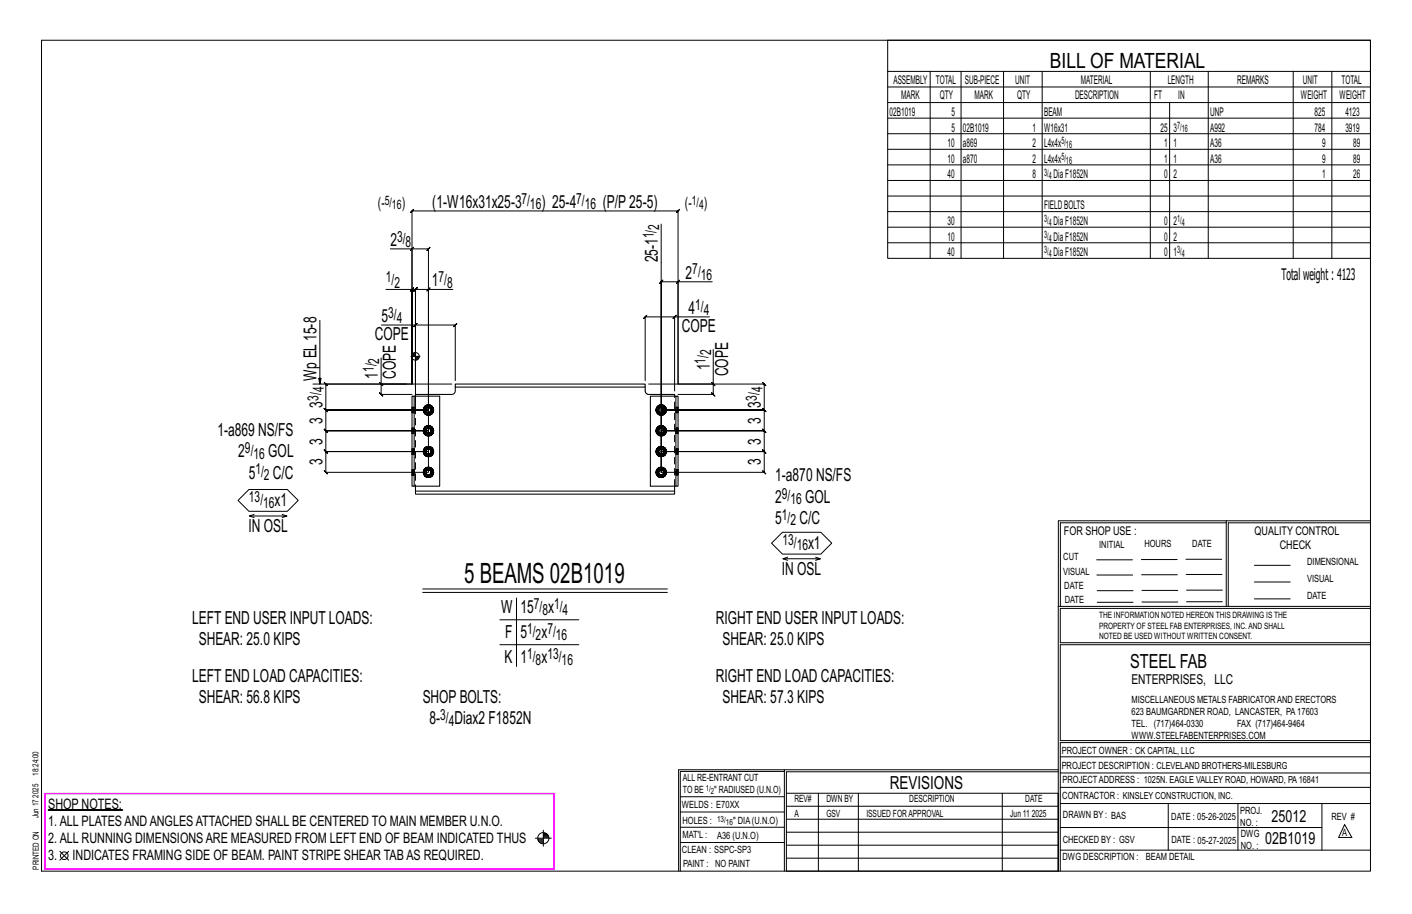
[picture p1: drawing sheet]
<svg xmlns="http://www.w3.org/2000/svg" width="432mm" height="279mm" viewBox="0 0 432 279" stroke-linecap="round" stroke-linejoin="round" font-family="sans-serif">
<path d="M14.8 247.5h22.7v.2h-22.7z" fill="#000" stroke="#000" stroke-width=".31"/>
<g fill="none" stroke="#000" stroke-width=".31">
<path d="M12.7 12.3h406.4v254h-406.4zM271.5 12.3h147.6v66.7h-147.6zM271.5 21.8h147.6M271.5 26.6h147.6M271.5 31.4h147.6M271.5 36.1h147.6M284.5 21.8v57.2M293.9 21.8v57.2M306.9 21.8v57.2M318.7 21.8v57.2M351.8 21.8v57.2M357.7 31.4v47.6"/>
<path d="M369.5 21.8v57.2M395.5 21.8v57.2M407.3 21.8v57.2M271.5 40.9h147.6M271.5 45.6h147.6M271.5 50.4h147.6M271.5 55.2h147.6M271.5 59.9h147.6M119.4 76.1h6.6v41.3v-28.9h-8M126 76.1l-.5 .5 1-1zM126 76.1h5l-.5 .5 1-1-.5 .5v68.3h-31.4l.5 .5-1-1 .5 .5v-6.4l.5 .5-1-1 .5 .5h31.4h-31.4l.5 .5-1-1 .5 .5v-6.3l.5 .5-1-1 .5 .5h31.4h-31.4l.5 .5-1-1 .5 .5v-6.4l.5 .5-1-1 1 1-1-1 .5 .5v-7.9l.5 .5-1-1 .5 .5h24.7M202.2 68.5v75.9v-58.3l-.5 .5 1-1-.5 .5h5.2"/>
<path d="M271.5 64.7h147.6M271.5 69.5h147.6M271.5 74.2h147.6M97.8 97.9v19.5l-.4-1.7h.8l-.4 1.7M116.6 99.4h10.5v20.1M126 88.5l-.5 .5 1-1zM126 88.5h12.5M127.1 99.4l-.5 .5 1-1zM127.1 99.4h12.1l-.5 .5 1-1-.5 .5v16.9M130.5 89l1-1zM131 88.5v36.8h-31.4h31.4M206.3 96.9h-9l.5-.5-1 1 .5-.5v19.4"/>
<path d="M206.8 96.4l-1 1zM207.9 85.6l-1 1zM217 96.9h-10.7v22.6M217.8 86.1h-10.4v31.3h26.3l-.5-.5 1 1-.5-.5v7.9l-.5-.5 1 1-.5-.5h-31.5h31.5l-.5-.5 1 1-.5-.5v6.4l-.5-.5 1 1-.5-.5h-31.5h31.5l-.5-.5 1 1-.5-.5v6.3l-.5-.5 1 1-.5-.5h-31.5h31.5l-.5-.5 1 1-.5-.5v6.4l-.5-.5 1 1-.5-.5h-31.5M95.7 117.4h30.3v-52.9l-.5 .5 1-1-.5 .5h81.4l-.5 .5 1-1-.5 .5v52.9M116 116.9l1 1zM116.5 109.4v8h21.7M116.5 117.4v3.2l-.5-.5 1 1-.5-.5h9.5M125.7 108.9h2.8M126 108.4v.5M126.2 108.1v.8M126.4 108v.9"/>
<path d="M126.6 107.8v1.1M126.8 107.8v1.1M127.1 117.4v-28.9l-.5 .5 1-1-1 1 1-1-.5 .5v36.8M127.1 107.5v8.8M127.3 108.9v1.2M127.5 108.9v1.1M127.7 108.9v1M127.9 108.9v.8M128.1 108.9v.5M217.6 116.9l1 1zM218.1 106.8v10.6h-19.7M218.1 117.4v3.2l-.5-.5 1 1-.5-.5h-10.7"/>
<path d="M129.5 138h.5M129.5 131.7h.5M129.5 125.3h.5M129.6 137.5l.5 .1-.1 .4M129.6 131.1l.5 .2-.1 .4M129.6 124.8l.5 .1-.1 .4M129.9 139.1l.5 .3M129.9 132.8l.5 .3M129.9 126.4l.5 .3M130 138l.1 .4-.5 .2M130 131.7l.1 .4-.5 .2M130 125.3l.1 .4-.5 .2"/>
<path d="M130.1 137.6l.2-.3-.4-.3a1.52 1.52 0 0 0 0 2.1l.4-.3-.2-.4M130.1 131.3l.2-.3-.4-.4a1.52 1.52 0 0 0 0 2.2l.4-.4-.2-.3M130.1 124.9l.2-.3-.4-.3a1.52 1.52 0 0 0 0 2.1l.4-.3-.2-.4M130.3 138.8l.3 .2-.2 .4 .6 .2M130.3 132.4l.3 .2-.2 .5 .6 .1M130.3 126.1l.3 .2-.2 .4 .6 .2M130.4 136.6l-.5 .4M130.4 130.3l-.5 .3M130.4 123.9l-.5 .4M130.6 139l.4 .1v.5l.6-.2M130.6 132.6l.4 .1v.5l.6-.1M130.6 126.3l.4 .1v.5l.6-.2"/>
<path d="M131 136.5l-.6 .1 .2 .5-.3 .2M131 137l.4 .1 .2-.5 .5 .4-.3 .3M131 130.2l-.6 .1 .2 .4-.3 .3M131 130.7h.4l.2-.4 .5 .3-.3 .4M131 123.8l-.6 .1 .2 .5-.3 .2M131 124.3l.4 .1 .2-.5 .5 .4-.3 .3M131.4 137.1l.4 .2 .2 .7h.5l-.1 .6M131.4 130.7l.4 .3 .2 .7h.5l-.1 .6M131.4 124.4l.4 .2 .2 .7h.5l-.1 .6M131.6 136.6l-.6-.1v.5l-.4 .1M131.6 130.3l-.6-.1v.5h-.4M131.6 123.9l-.6-.1v.5l-.4 .1"/>
<path d="M131.8 138.8l.3 .3-.5 .3-.2-.4-.4 .1M131.8 132.4l.3 .4-.5 .3-.2-.5-.4 .1M131.8 126.1l.3 .3-.5 .3-.2-.4-.4 .1M132 138.4l.4 .2-.3 .5M132 132.1l.4 .2-.3 .5M132 125.7l.4 .2-.3 .5M132 138l-.2 .8-.4 .2M132 131.7l-.2 .7-.4 .2M132 125.3l-.2 .8-.4 .2M132.1 137l.3 .5-.4 .1M132.1 130.6l.3 .5-.4 .2M132.1 124.3l.3 .5-.4 .1"/>
<path d="M132.4 137.5l.1 .5M132.4 131.1l.1 .6M132.4 124.8l.1 .5M200.7 138h.5M200.7 131.7h.5M200.7 125.3h.5M200.8 124.8l.5 .1-.1 .4M200.8 131.1l.5 .2-.1 .4M200.8 137.5l.5 .1-.1 .4M201.1 126.4l.5 .3M201.1 132.8l.5 .3M201.1 139.1l.5 .3"/>
<path d="M201.2 125.3l.1 .4-.5 .2M201.2 131.7l.1 .4-.5 .2M201.2 138l.1 .4-.5 .2M201.3 124.9l.2-.3-.4-.3a1.52 1.52 0 0 0 0 2.1l.4-.3-.2-.4M201.3 131.3l.2-.3-.4-.4a1.52 1.52 0 0 0 0 2.2l.4-.4-.2-.3M201.3 137.6l.2-.3-.4-.3a1.52 1.52 0 0 0 0 2.1l.4-.3-.2-.4M201.5 126.1l.3 .2-.2 .4 .6 .2M201.5 132.4l.3 .2-.2 .5 .6 .1M201.5 138.8l.3 .2-.2 .4 .6 .2M201.6 123.9l-.5 .4M201.6 130.3l-.5 .3M201.6 136.6l-.5 .4"/>
<path d="M201.8 126.3l.4 .1v.5l.6-.2M201.8 132.6l.4 .1v.5l.6-.1M201.8 139l.4 .1v.5l.6-.2M202.2 123.8l-.6 .1 .2 .5-.3 .2M202.2 124.3l.4 .1 .2-.5 .5 .4-.4 .3M202.2 130.2l-.6 .1 .2 .4-.3 .3M202.2 130.7h.4l.2-.4 .5 .3-.4 .4M202.2 136.5l-.6 .1 .2 .5-.3 .2M202.2 137l.4 .1 .2-.5 .5 .4-.4 .3M202.6 124.4l.3 .2 .3 .7h.5l-.1 .6M202.6 130.7l.3 .3 .3 .7h.5l-.1 .6M202.6 137.1l.3 .2 .3 .7h.5l-.1 .6"/>
<path d="M202.8 123.9l-.6-.1v.5l-.4 .1M202.8 130.3l-.6-.1v.5h-.4M202.8 136.6l-.6-.1v.5l-.4 .1M202.9 126.1l.4 .3-.5 .3-.2-.4-.4 .1M202.9 132.4l.4 .4-.5 .3-.2-.5-.4 .1M202.9 138.8l.4 .3-.5 .3-.2-.4-.4 .1M203.1 125.7l.5 .2-.3 .5M203.1 132.1l.5 .2-.3 .5M203.1 138.4l.5 .2-.3 .5M203.2 125.3l-.3 .8-.3 .2M203.2 131.7l-.3 .7-.3 .2M203.2 138l-.3 .8-.3 .2"/>
<path d="M203.3 124.3l.3 .5-.5 .1M203.3 130.6l.3 .5-.5 .2M203.3 137l.3 .5-.5 .1M203.6 124.8l.1 .5M203.6 131.1l.1 .6M203.6 137.5l.1 .5M72.8 153l3.3-3.4h11.8l3.3 3.4-3.3 3.3h-11.8zM76.3 157.7h11.4l-1.4 .5M77.7 157.3l-1.4 .4 1.4 .5M86.3 157.3l1.4 .4M129.5 144.4h.5M129.6 143.8l.5 .2-.1 .4"/>
<path d="M129.9 145.5l.5 .3M130 144.4l.1 .4-.5 .2M130.1 144l.2-.3-.4-.4a1.52 1.52 0 0 0 0 2.2l.4-.4-.2-.3M130.3 145.1l.3 .2-.2 .5 .6 .1M130.4 143l-.5 .3M130.6 145.3l.4 .1v.5l.6-.1M131 142.9l-.6 .1 .2 .4-.3 .3M131 143.4h.4l.2-.4 .5 .3-.3 .4M131.4 143.4l.4 .3 .2 .7h.5l-.1 .6M131.6 143l-.6-.1v.5h-.4M131.8 145.1l.3 .4-.5 .3-.2-.5-.4 .1M132 144.8l.4 .2-.3 .5"/>
<path d="M132 144.4l-.2 .7-.4 .2M132.1 143.3l.3 .5-.4 .2M132.4 143.8l.1 .6M200.7 144.4h.5M200.8 143.8l.5 .2-.1 .4M201.1 145.5l.5 .3M201.2 144.4l.1 .4-.5 .2M201.3 144l.2-.3-.4-.4a1.52 1.52 0 0 0 0 2.2l.4-.4-.2-.3M201.5 145.1l.3 .2-.2 .5 .6 .1M201.6 143l-.5 .3M201.8 145.3l.4 .1v.5l.6-.1M202.2 142.9l-.6 .1 .2 .4-.3 .3"/>
<path d="M202.2 143.4h.4l.2-.4 .5 .3-.4 .4M202.6 143.4l.3 .3 .3 .7h.5l-.1 .6M202.8 143l-.6-.1v.5h-.4M202.9 145.1l.4 .4-.5 .3-.2-.5-.4 .1M203.1 144.8l.5 .2-.3 .5M203.2 144.4l-.3 .7-.3 .2M203.3 143.3l.3 .5-.5 .2M203.6 143.8l.1 .6M375 159.8h-50.7v25.6M375 159.2h-51.3l-.1 107.1M419.1 159.2h-44.1v26.2M419.1 159.8h-43.5v25.6"/>
<path d="M235.9 166l3.4-3.3h11.7l3.3 3.3-3.3 3.4h-11.7zM239.4 170.8h11.5l-1.5 .5M240.9 170.3l-1.5 .5 1.5 .5M249.4 170.3l1.5 .5M335.4 171.1h10.9M335.4 175.8h11M349 171h11M349.1 175.7h11M362.7 171h10.9M362.7 175.6h11M383.6 172.8h11M383.6 177.9h11"/>
<path d="M129.3 180h74.8M129.3 181.1h74.8M152.9 197.1h24.1M152.9 189.5h24.1M158 182.8v20.9M323.7 185.4h95.4M335.5 184.1h11M335.5 180.6h11M349.2 184h11M349.2 180.5h11M362.9 180.4h10.9M362.9 184h10.9"/>
<path d="M383.6 183.1h11M419.1 186h-94.9v10.5h94.9M419.1 197.1h-94.9v29.3h94.9v.6h-94.9v39.3M239.9 235.8h-31.9v30.5M239.9 235.3h-32.4v31M323.6 235.3h-83.7v31M323.6 235.9h-83.1v6.6M324.2 236.3h94.9M324.2 231.4h94.9M163.7 256.2h4.9M164.5 256.5h1.7M164.5 256.8h1.7"/>
<path d="M164.6 257.1h1.6M164.9 257.4h1.3M165.2 257.7h1M166.2 255.9h1.6M166.2 253.8v4.9M166.2 254.8h.9M166.2 255.1h1.2M166.2 255.4h1.4M166.2 255.7h1.6M208 252.9h31.9M208 257.5h31.9M208 243.6h31.9"/>
<path d="M208 248.2h31.9M240.5 242.5h83.1v23.8h-83.1zM240.5 258.4h83.1M240.5 254.4h83.1M240.5 250.4h83.1M240.5 246.5h83.1M250.3 242.5v23.8M262.5 242.5v23.8M306.5 242.5v23.8M324.2 253h80.1M324.2 245.6h94.9M324.2 259.9h94.9"/>
<path d="M324.2 240.7h94.9M357.3 245.6v14.3M378.6 245.6v14.3M404.3 245.6v14.3M411.2 252.1l2.2 3.9h-4zM18.3 260.2l2.7 2.7M21 260.2l-2.7 2.7M240.5 262.3h83.1"/>
<circle cx="127.1" cy="108.9" r="1.16"/>
<circle cx="166.2" cy="256.2" r="1.71"/>
<circle cx="19.7" cy="261.6" r="1.17"/>
</g>
<path d="M13.7 242.6h155.8v23h-155.8z" fill="none" stroke="#f0f" stroke-width=".5"/>
<path d="M139.2 117.4h58.1v.9h-58.1zM139.2 118.3v1.2a1.06 1.06 0 0 1-1 1.1h-11.1v.5M197.3 118.3l.1 1.5a1.01 1.01 0 0 0 1 .8h7.9v.5M126 121.1h.7v27.5h-.7zM126.7 121.1h7.8v27.5h-7.8M206.7 121.1h.7v27.5h-.7zM206.7 121.1h-7.8v27.5h7.8M127.1 150.1h79.2v1h-79.2zM127.1 148.6v1.5M206.3 148.6v1.5" fill="none" stroke="#000" stroke-width=".32"/>
<g fill="none" stroke="#000" stroke-width=".31" stroke-dasharray="2 1.4">
<path d="M126 138.8l.7 .1zM126 138.8v-.2M126 138.4v.2h.7v.2M126 138v-.3h.7v.3M126 137.7v-.3h.7v.3M126 137.4v-.2h.7v.2M126 137.2h.7M126 132.5h.7zM126 132.5v-.2M126 132v.3h.7v.2M126 131.7v-.3h.7v.3M126 131.4v-.3h.7v.3"/>
<path d="M126 131.1v-.2h.7v.2M126 130.9h.7M126 126.1l.7 .1zM126 126.1v-.2M126 125.7v.2h.7v.2M126 125.3v-.3h.7v.3M126 125v-.3h.7v.3M126 124.7v-.2h.7v.2M126 124.5h.7M126.7 138.4v-.4h-.7v.4h.7v.2M126.7 132v-.3h-.7v.3h.7v.3M126.7 125.7v-.4h-.7v.4h.7v.2"/>
<path d="M127.1 121.1v27.5M129.4 138l.2 .6zM129.4 131.7l.2 .6zM129.4 125.3l.2 .6zM129.5 138l.1 .6zM129.5 138l.8-1.3-.8 1.3 .8 1.4-.8-1.4h.5M129.5 131.7l.1 .6zM129.5 131.7l.8-1.3-.8 1.3 .8 1.3-.8-1.3h.5M129.5 125.3l.1 .6zM129.5 125.3l.8-1.3-.8 1.3 .8 1.4-.8-1.4h.5M129.6 137.4l-.2 .6zM129.6 138.6l.3 .6z"/>
<path d="M129.6 131.1l-.2 .6zM129.6 132.3l.3 .5zM129.6 124.7l-.2 .6zM129.6 125.9l.3 .6zM129.6 138.6l.5-.2-.1-.4M129.6 137.5l.5 .1-.1 .4M129.6 132.3l.5-.2-.1-.4M129.6 131.1l.5 .2-.1 .4M129.6 125.9l.5-.2-.1-.4M129.6 124.8l.5 .1-.1 .4M129.9 136.9l-.3 .5zM129.9 139.2l.5 .3z"/>
<path d="M129.9 136.9l.5-.3zM129.9 130.6l-.3 .5zM129.9 132.8l.5 .4zM129.9 130.6l.5-.4zM129.9 124.2l-.3 .5zM129.9 126.5l.5 .3zM129.9 124.2l.5-.3zM129.9 139.1l.5 .3zM129.9 139.1l.5 .3M129.9 137l.5-.4zM129.9 137l.5-.4M129.9 132.8l.5 .3z"/>
<path d="M129.9 132.8l.5 .3M129.9 130.6l.5-.3zM129.9 130.6l.5-.3M129.9 126.4l.5 .3zM129.9 126.4l.5 .3M129.9 124.3l.5-.4zM129.9 124.3l.5-.4M130.1 138.4l.5 .6M130.1 137.6l.5-.5M130.1 132.1l.5 .5M130.1 131.3l.5-.6M130.1 125.7l.5 .6"/>
<path d="M130.1 124.9l.5-.5M130.2 138l.1 .4zM130.2 131.7l.1 .4zM130.2 125.3l.1 .4zM130.3 139.4h1.5zM130.3 136.7h1.5zM130.3 133h1.5zM130.3 130.4h1.5zM130.3 126.7h1.5zM130.3 124h1.5zM130.3 137.3l-.4-.3-.4 1 .1-.5v1.1l.3 .5-.3-.5 .3 .5 .4-.3M130.3 131l-.4-.4-.4 1.1 .1-.6v1.2l.3 .5-.3-.5 .3 .5 .4-.4"/>
<path d="M130.3 124.6l-.4-.3-.4 1 .1-.5v1.1l.3 .5-.3-.5 .3 .5 .4-.3M130.3 137.6l-.1 .4zM130.3 138.4l.3 .3zM130.3 137.6l.3-.3zM130.3 131.3l-.1 .4zM130.3 132.1l.3 .3zM130.3 131.3l.3-.3zM130.3 124.9l-.1 .4zM130.3 125.7l.3 .3zM130.3 124.9l.3-.3zM130.4 139.5l.6 .1zM130.4 136.6l.6-.1z"/>
<path d="M130.4 133.2l.6 .1zM130.4 130.2l.6-.1zM130.4 126.8l.6 .1zM130.4 123.9l.6-.1zM130.6 139l.4 .1v.5l-.6-.2 .6 .2-.6-.2zM130.6 138.7l.4 .1zM130.6 137.3l.4-.1zM130.6 132.6l.4 .1v.5l-.6-.1 .6 .1-.6-.1zM130.6 132.4l.4 .1zM130.6 131l.4-.1zM130.6 126.3l.4 .1v.5l-.6-.2 .6 .2-.6-.2zM130.6 126l.4 .1z"/>
<path d="M130.6 124.6l.4-.1zM131 136.5l-.6 .1 .6-.1-.6 .1 .2 .5 .4-.1M131 139.6l.6-.1zM131 139.6l.6-.2zM131 139.6l.6-.2M131 139.1l.4-.1 .2 .4M131 138.8l.4-.1zM131 137.2l.4 .1zM131 136.5l.6 .1-.6-.1 .6 .1-.2 .5-.4-.1zM131 136.5l.6 .1zM131 130.2l-.6 .1 .6-.1-.6 .1 .2 .4h.4M131 133.3l.6-.1z"/>
<path d="M131 133.2l.6-.1zM131 133.2l.6-.1M131 132.7l.4-.1 .2 .5M131 132.5l.4-.1zM131 130.9l.4 .1zM131 130.2l.6 .1-.6-.1 .6 .1-.2 .4h-.4zM131 130.1l.6 .1zM131 123.8l-.6 .1 .6-.1-.6 .1 .2 .5 .4-.1M131 126.9l.6-.1zM131 126.9l.6-.2zM131 126.9l.6-.2M131 126.4l.4-.1 .2 .4"/>
<path d="M131 126.1l.4-.1zM131 124.5l.4 .1zM131 123.8l.6 .1-.6-.1 .6 .1-.2 .5-.4-.1zM131 123.8l.6 .1zM131.4 139l.4-.2M131.4 138.7l.3-.3zM131.4 137.3l.3 .3zM131.4 137.1l.4 .2M131.4 132.6l.4-.2M131.4 132.4l.3-.3zM131.4 131l.3 .3zM131.4 130.7l.4 .3"/>
<path d="M131.4 126.3l.4-.2M131.4 126l.3-.3zM131.4 124.6l.3 .3zM131.4 124.4l.4 .2M131.6 139.4l.5-.3zM131.6 139.4l.5-.3M131.6 136.6l.5 .4zM131.6 136.6l.5 .4M131.6 133.1l.5-.3zM131.6 133.1l.5-.3M131.6 130.3l.5 .3zM131.6 130.3l.5 .3"/>
<path d="M131.6 126.7l.5-.3zM131.6 126.7l.5-.3M131.6 123.9l.5 .4zM131.6 123.9l.5 .4M131.6 139.5l.5-.3zM131.6 136.6l.5 .3zM131.6 133.2l.5-.4zM131.6 130.2l.5 .4zM131.6 126.8l.5-.3zM131.6 123.9l.5 .3zM131.7 137.6l.1 .4zM131.7 131.3l.1 .4z"/>
<path d="M131.7 124.9l.1 .4zM131.8 136.7l.7 1.3zM131.8 130.4l.7 1.3zM131.8 124l.7 1.3zM131.8 138l-.1 .4zM131.8 131.7l-.1 .4zM131.8 125.3l-.1 .4zM132 138.4l.4 .2-.3 .5M132 137.6l.4-.1-.3-.5M132 132.1l.4 .2-.3 .5M132 131.3l.4-.2-.3-.5M132 125.7l.4 .2-.3 .5"/>
<path d="M132 124.9l.4-.1-.3-.5M132.1 139.1l-.3-.3 .2-.8M132.1 137l-.3 .3 .2 .7h.5l-.1 .6M132.1 132.8l-.3-.4 .2-.7M132.1 130.6l-.3 .4 .2 .7h.5l-.1 .6M132.1 126.4l-.3-.3 .2-.8M132.1 124.3l-.3 .3 .2 .7h.5l-.1 .6M132.1 136.9l.4 .5zM132.1 130.6l.4 .5zM132.1 124.2l.4 .5zM132.4 137.5l.1 .5zM132.4 137.5l.1 .5"/>
<path d="M132.4 131.1l.1 .6zM132.4 131.1l.1 .6M132.4 124.8l.1 .5zM132.4 124.8l.1 .5M132.5 138.6l-.4 .6zM132.5 137.4l.1 .6zM132.5 132.3l-.4 .5zM132.5 131.1l.1 .6zM132.5 125.9l-.4 .6zM132.5 124.7l.1 .6zM132.5 138l-.7 1.4zM132.5 131.7l-.7 1.3z"/>
<path d="M132.5 125.3l-.7 1.4zM132.6 138l-.1 .6zM132.6 131.7l-.1 .6zM132.6 125.3l-.1 .6zM200.6 125.3l.1 .6zM200.6 131.7l.1 .6zM200.6 138l.1 .6zM200.7 125.3l.1 .6zM200.7 125.3l.7-1.3-.7 1.3 .7 1.4-.7-1.4h.5M200.7 131.7l.1 .6zM200.7 131.7l.7-1.3-.7 1.3 .7 1.3-.7-1.3h.5M200.7 138l.1 .6z"/>
<path d="M200.7 138l.7-1.3-.7 1.3 .7 1.4-.7-1.4h.5M200.7 124.7l-.1 .6zM200.7 125.9l.4 .6zM200.7 131.1l-.1 .6zM200.7 132.3l.4 .5zM200.7 137.4l-.1 .6zM200.7 138.6l.4 .6zM200.8 125.9l.5-.2-.1-.4M200.8 124.8l.5 .1-.1 .4M200.8 132.3l.5-.2-.1-.4M200.8 131.1l.5 .2-.1 .4M200.8 138.6l.5-.2-.1-.4"/>
<path d="M200.8 137.5l.5 .1-.1 .4M201.1 124.2l-.4 .5zM201.1 126.5l.5 .3zM201.1 124.2l.5-.3zM201.1 130.6l-.4 .5zM201.1 132.8l.5 .4zM201.1 130.6l.5-.4zM201.1 136.9l-.4 .5zM201.1 139.2l.5 .3zM201.1 136.9l.5-.3zM201.1 126.4l.5 .3zM201.1 126.4l.5 .3"/>
<path d="M201.1 124.3l.5-.4zM201.1 124.3l.5-.4M201.1 132.8l.5 .3zM201.1 132.8l.5 .3M201.1 130.6l.5-.3zM201.1 130.6l.5-.3M201.1 139.1l.5 .3zM201.1 139.1l.5 .3M201.1 137l.5-.4zM201.1 137l.5-.4M201.3 125.7l.5 .6M201.3 124.9l.5-.5"/>
<path d="M201.3 132.1l.5 .5M201.3 131.3l.5-.6M201.3 138.4l.5 .6M201.3 137.6l.5-.5M201.4 125.3l.1 .4zM201.4 131.7l.1 .4zM201.4 138l.1 .4zM201.4 126.7h1.6zM201.4 124h1.6zM201.4 133h1.6zM201.4 130.4h1.6zM201.4 139.4h1.6z"/>
<path d="M201.4 136.7h1.6zM201.5 124.6l-.4-.3-.4 1 .1-.5v1.1l.3 .5-.3-.5 .3 .5 .4-.3M201.5 131l-.4-.4-.4 1.1 .1-.6v1.2l.3 .5-.3-.5 .3 .5 .4-.4M201.5 137.3l-.4-.3-.4 1 .1-.5v1.1l.3 .5-.3-.5 .3 .5 .4-.3M201.5 124.9l-.1 .4zM201.5 125.7l.3 .3zM201.5 124.9l.3-.3zM201.5 131.3l-.1 .4zM201.5 132.1l.3 .3zM201.5 131.3l.3-.3zM201.5 137.6l-.1 .4zM201.5 138.4l.3 .3z"/>
<path d="M201.5 137.6l.3-.3zM201.6 126.8l.6 .1zM201.6 123.9l.6-.1zM201.6 133.2l.6 .1zM201.6 130.2l.6-.1zM201.6 139.5l.6 .1zM201.6 136.6l.6-.1zM201.8 126.3l.4 .1v.5l-.6-.2 .6 .2-.6-.2zM201.8 126l.4 .1zM201.8 124.6l.4-.1zM201.8 132.6l.4 .1v.5l-.6-.1 .6 .1-.6-.1zM201.8 132.4l.4 .1z"/>
<path d="M201.8 131l.4-.1zM201.8 139l.4 .1v.5l-.6-.2 .6 .2-.6-.2zM201.8 138.7l.4 .1zM201.8 137.3l.4-.1zM202.2 123.8l-.6 .1 .6-.1-.6 .1 .2 .5 .4-.1M202.2 126.9l.6-.1zM202.2 126.9l.6-.2zM202.2 126.9l.6-.2M202.2 126.4l.4-.1 .2 .4M202.2 126.1l.4-.1zM202.2 124.5l.4 .1zM202.2 123.8l.6 .1-.6-.1 .6 .1-.2 .5-.4-.1z"/>
<path d="M202.2 123.8l.6 .1zM202.2 130.2l-.6 .1 .6-.1-.6 .1 .2 .4h.4M202.2 133.3l.6-.1zM202.2 133.2l.6-.1zM202.2 133.2l.6-.1M202.2 132.7l.4-.1 .2 .5M202.2 132.5l.4-.1zM202.2 130.9l.4 .1zM202.2 130.2l.6 .1-.6-.1 .6 .1-.2 .4h-.4zM202.2 130.1l.6 .1zM202.2 136.5l-.6 .1 .6-.1-.6 .1 .2 .5 .4-.1M202.2 139.6l.6-.1z"/>
<path d="M202.2 139.6l.6-.2zM202.2 139.6l.6-.2M202.2 139.1l.4-.1 .2 .4M202.2 138.8l.4-.1zM202.2 137.2l.4 .1zM202.2 136.5l.6 .1-.6-.1 .6 .1-.2 .5-.4-.1zM202.2 136.5l.6 .1zM202.6 126.3l.3-.2M202.6 126l.3-.3zM202.6 124.6l.3 .3zM202.6 124.4l.3 .2M202.6 132.6l.3-.2"/>
<path d="M202.6 132.4l.3-.3zM202.6 131l.3 .3zM202.6 130.7l.3 .3M202.6 139l.3-.2M202.6 138.7l.3-.3zM202.6 137.3l.3 .3zM202.6 137.1l.3 .2M202.8 126.7l.5-.3zM202.8 126.7l.5-.3M202.8 123.9l.5 .4zM202.8 123.9l.5 .4M202.8 133.1l.5-.3z"/>
<path d="M202.8 133.1l.5-.3M202.8 130.3l.5 .3zM202.8 130.3l.5 .3M202.8 139.4l.5-.3zM202.8 139.4l.5-.3M202.8 136.6l.5 .4zM202.8 136.6l.5 .4M202.8 126.8l.5-.3zM202.8 123.9l.5 .3zM202.8 133.2l.5-.4zM202.8 130.2l.5 .4zM202.8 139.5l.5-.3z"/>
<path d="M202.8 136.6l.5 .3zM202.9 124.9l.1 .4zM202.9 131.3l.1 .4zM202.9 137.6l.1 .4zM203 124l.7 1.3zM203 130.4l.7 1.3zM203 136.7l.7 1.3zM203 125.3l-.1 .4zM203 131.7l-.1 .4zM203 138l-.1 .4zM203.1 125.7l.5 .2-.3 .5M203.1 124.9l.5-.1-.3-.5"/>
<path d="M203.1 132.1l.5 .2-.3 .5M203.1 131.3l.5-.2-.3-.5M203.1 138.4l.5 .2-.3 .5M203.1 137.6l.5-.1-.3-.5M203.3 126.4l-.4-.3 .3-.8M203.3 124.3l-.4 .3 .3 .7h.5l-.1 .6M203.3 132.8l-.4-.4 .3-.7M203.3 130.6l-.4 .4 .3 .7h.5l-.1 .6M203.3 139.1l-.4-.3 .3-.8M203.3 137l-.4 .3 .3 .7h.5l-.1 .6M203.3 124.2l.4 .5zM203.3 130.6l.4 .5z"/>
<path d="M203.3 136.9l.4 .5zM203.6 124.8l.1 .5zM203.6 124.8l.1 .5M203.6 131.1l.1 .6zM203.6 131.1l.1 .6M203.6 137.5l.1 .5zM203.6 137.5l.1 .5M203.7 125.9l-.4 .6zM203.7 124.7l.1 .6zM203.7 132.3l-.4 .5zM203.7 131.1l.1 .6zM203.7 138.6l-.4 .6z"/>
<path d="M203.7 137.4l.1 .6zM203.7 125.3l-.7 1.4zM203.7 131.7l-.7 1.3zM203.7 138l-.7 1.4zM203.8 125.3l-.1 .6zM203.8 131.7l-.1 .6zM203.8 138l-.1 .6zM206.7 124.5h.7zM206.7 125v.3h.7v-.3h-.7v-.3M206.7 130.8l.7 .1zM206.7 131.4v.3h.7v-.3h-.7v-.3M206.7 137.2h.7z"/>
<path d="M206.7 137.7v.3h.7v-.3h-.7v-.3M207.4 124.5v.2M207.4 125v-.3h-.7v-.2M207.4 125.3v.4h-.7v-.4M207.4 125.7v.2h-.7v-.2M207.4 125.9v.2h-.7v-.2M207.4 126.1h-.7M207.4 130.9v.2M207.4 131.4v-.3h-.7v-.2M207.4 131.7v.3h-.7v-.3M207.4 132v.3h-.7v-.3M207.4 132.3v.2h-.7v-.2"/>
<path d="M207.4 132.5h-.7M207.4 137.2v.2M207.4 137.7v-.3h-.7v-.2M207.4 138v.4h-.7v-.4M207.4 138.4v.2h-.7v-.2M207.4 138.6v.2h-.7v-.2M207.4 138.8h-.7M126 145.2h.7zM126 145.2v-.2M126 144.7v.3h.7v.2M126 144.4v-.3h.7v.3M126 144.1v-.3h.7v.3"/>
<path d="M126 143.8v-.2h.7v.2M126 143.6h.7M126.7 144.7v-.3h-.7v.3h.7v.3M129.4 144.4l.2 .6zM129.5 144.4l.1 .6zM129.5 144.4l.8-1.3-.8 1.3 .8 1.3-.8-1.3h.5M129.6 143.8l-.2 .6zM129.6 145l.3 .5zM129.6 145l.5-.2-.1-.4M129.6 143.8l.5 .2-.1 .4M129.9 143.3l-.3 .5zM129.9 145.5l.5 .4z"/>
<path d="M129.9 143.3l.5-.4zM129.9 145.5l.5 .3zM129.9 145.5l.5 .3M129.9 143.3l.5-.3zM129.9 143.3l.5-.3M130.1 144.8l.5 .5M130.1 144l.5-.6M130.2 144.4l.1 .4zM130.3 145.7h1.5zM130.3 143.1h1.5zM130.3 143.7l-.4-.4-.4 1.1 .1-.6v1.2l.3 .5-.3-.5 .3 .5 .4-.4M130.3 144l-.1 .4z"/>
<path d="M130.3 144.8l.3 .3zM130.3 144l.3-.3zM130.4 145.9l.6 .1zM130.4 142.9l.6-.1zM130.6 145.3l.4 .1v.5l-.6-.1 .6 .1-.6-.1zM130.6 145.1l.4 .1zM130.6 143.7l.4-.1zM131 142.9l-.6 .1 .6-.1-.6 .1 .2 .4h.4M131 146l.6-.1zM131 145.9l.6-.1zM131 145.9l.6-.1M131 145.4l.4-.1 .2 .5"/>
<path d="M131 145.2l.4-.1zM131 143.6l.4 .1zM131 142.9l.6 .1-.6-.1 .6 .1-.2 .4h-.4zM131 142.8l.6 .1zM131.4 145.3l.4-.2M131.4 145.1l.3-.3zM131.4 143.7l.3 .3zM131.4 143.4l.4 .3M131.6 145.8l.5-.3zM131.6 145.8l.5-.3M131.6 143l.5 .3zM131.6 143l.5 .3"/>
<path d="M131.6 145.9l.5-.4zM131.6 142.9l.5 .4zM131.7 144l.1 .4zM131.8 143.1l.7 1.3zM131.8 144.4l-.1 .4zM132 144.8l.4 .2-.3 .5M132 144l.4-.2-.3-.5M132.1 145.5l-.3-.4 .2-.7M132.1 143.3l-.3 .4 .2 .7h.5l-.1 .6M132.1 143.3l.4 .5zM132.4 143.8l.1 .6zM132.4 143.8l.1 .6"/>
<path d="M132.5 145l-.4 .5zM132.5 143.8l.1 .6zM132.5 144.4l-.7 1.3zM132.6 144.4l-.1 .6zM200.6 144.4l.1 .6zM200.7 144.4l.1 .6zM200.7 144.4l.7-1.3-.7 1.3 .7 1.3-.7-1.3h.5M200.7 143.8l-.1 .6zM200.7 145l.4 .5zM200.8 145l.5-.2-.1-.4M200.8 143.8l.5 .2-.1 .4M201.1 143.3l-.4 .5z"/>
<path d="M201.1 145.5l.5 .4zM201.1 143.3l.5-.4zM201.1 145.5l.5 .3zM201.1 145.5l.5 .3M201.1 143.3l.5-.3zM201.1 143.3l.5-.3M201.3 144.8l.5 .5M201.3 144l.5-.6M201.4 144.4l.1 .4zM201.4 145.7h1.6zM201.4 143.1h1.6zM201.5 143.7l-.4-.4-.4 1.1 .1-.6v1.2l.3 .5-.3-.5 .3 .5 .4-.4"/>
<path d="M201.5 144l-.1 .4zM201.5 144.8l.3 .3zM201.5 144l.3-.3zM201.6 145.9l.6 .1zM201.6 142.9l.6-.1zM201.8 145.3l.4 .1v.5l-.6-.1 .6 .1-.6-.1zM201.8 145.1l.4 .1zM201.8 143.7l.4-.1zM202.2 142.9l-.6 .1 .6-.1-.6 .1 .2 .4h.4M202.2 146l.6-.1zM202.2 145.9l.6-.1zM202.2 145.9l.6-.1"/>
<path d="M202.2 145.4l.4-.1 .2 .5M202.2 145.2l.4-.1zM202.2 143.6l.4 .1zM202.2 142.9l.6 .1-.6-.1 .6 .1-.2 .4h-.4zM202.2 142.8l.6 .1zM202.6 145.3l.3-.2M202.6 145.1l.3-.3zM202.6 143.7l.3 .3zM202.6 143.4l.3 .3M202.8 145.8l.5-.3zM202.8 145.8l.5-.3M202.8 143l.5 .3z"/>
<path d="M202.8 143l.5 .3M202.8 145.9l.5-.4zM202.8 142.9l.5 .4zM202.9 144l.1 .4zM203 143.1l.7 1.3zM203 144.4l-.1 .4zM203.1 144.8l.5 .2-.3 .5M203.1 144l.5-.2-.3-.5M203.3 145.5l-.4-.4 .3-.7M203.3 143.3l-.4 .4 .3 .7h.5l-.1 .6M203.3 143.3l.4 .5zM203.6 143.8l.1 .6z"/>
<path d="M203.6 143.8l.1 .6M203.7 145l-.4 .5zM203.7 143.8l.1 .6zM203.7 144.4l-.7 1.3zM203.8 144.4l-.1 .6zM206.3 148.6v-27.5M206.7 143.5l.7 .1zM206.7 144.1v.3h.7v-.3h-.7v-.3M207.4 143.6v.2M207.4 144.1v-.3h-.7v-.2M207.4 144.4v.3h-.7v-.3M207.4 144.7v.3h-.7v-.3"/>
<path d="M207.4 145v.2h-.7v-.2M207.4 145.2h-.7"/>
</g>
<text font-size="8.6" x="142" y="178.1">5 BEAMS 02B1019</text>
<text font-size="6.4" x="321.1" y="20.7">BILL OF MATERIAL</text>
<text font-size="5.9" x="345.6" y="204.1">STEEL FAB</text>
<g font-size="5.5">
<text x="132.2" y="63.5">(1-W16x31x25-3</text>
<text x="165.5" y="63.5">) 25-4</text>
<text x="184.4" y="63.5">(P/P25-5)</text>
<text x="119.4" y="75.1">2</text>
<text x="201.2" y="80.2" transform="rotate(-90 201.2 80.2)">25-1</text>
<text x="132.1" y="87.5">1</text>
<text x="209.7" y="85.2">2</text>
<text x="210.5" y="95.9">4</text>
<text x="116.6" y="98.4">5</text>
<text x="208.5" y="101.4">COPE</text>
<text x="114.6" y="103.9">COPE</text>
<text x="217" y="113.2" transform="rotate(-90 217 113.2)">1</text>
<text x="96.8" y="116.3" transform="rotate(-90 96.8 116.3)">Wp EL15-8</text>
<text x="115.6" y="115.8" transform="rotate(-90 115.6 115.8)">1</text>
<text x="121.1" y="115.8" transform="rotate(-90 121.1 115.8)">COPE</text>
<text x="222.7" y="115.1" transform="rotate(-90 222.7 115.1)">COPE</text>
<text x="98.7" y="124.6" transform="rotate(-90 98.7 124.6)">3</text>
<text x="232.7" y="124.6" transform="rotate(-90 232.7 124.6)">3</text>
<text x="98.7" y="129.5" transform="rotate(-90 98.7 129.5)">3</text>
<text x="232.7" y="129.5" transform="rotate(-90 232.7 129.5)">3</text>
<text x="66.5" y="133.3">1-a869 NS/FS</text>
<text x="98.7" y="135.9" transform="rotate(-90 98.7 135.9)">3</text>
<text x="232.7" y="135.9" transform="rotate(-90 232.7 135.9)">3</text>
<text x="72.9" y="139.8">2</text>
<text x="82" y="139.8">GOL</text>
<text x="98.7" y="142.2" transform="rotate(-90 98.7 142.2)">3</text>
<text x="232.7" y="142.2" transform="rotate(-90 232.7 142.2)">3</text>
<text x="76" y="146.3">5</text>
<text x="83.5" y="146.3">C/C</text>
<text x="237" y="147.1">1-a870 NS/FS</text>
<text x="84" y="154.7">x1</text>
<text x="237" y="153.6">2</text>
<text x="246.2" y="153.6">GOL</text>
<text x="237" y="160.2">5</text>
<text x="244.5" y="160.2">C/C</text>
<text x="76" y="162.7">IN OSL</text>
<text x="247.1" y="167.8">x1</text>
<text x="239.1" y="175.8">IN OSL</text>
<text x="58.7" y="190.7">LEFT END USER INPUT LOADS:</text>
<text x="153.3" y="187.5">W</text>
<text x="159.1" y="187.5">15</text>
<text x="167.6" y="187.5">x</text>
<text x="218.9" y="190.7">RIGHT END USER INPUT LOADS:</text>
<text x="60.8" y="197.3">SHEAR: 25.0 KIPS</text>
<text x="154.5" y="195.1">F</text>
<text x="159.1" y="195.1">5</text>
<text x="165.5" y="195.1">x</text>
<text x="221" y="197.3">SHEAR: 25.0 KIPS</text>
<text x="154.3" y="202.8">K</text>
<text x="159.1" y="202.8">1</text>
<text x="165.5" y="202.8">x</text>
<text x="58.7" y="208.4">LEFT END LOAD CAPACITIES:</text>
<text x="218.9" y="208.4">RIGHT END LOAD CAPACITIES:</text>
<text x="60.8" y="214.9">SHEAR: 56.8 KIPS</text>
<text x="129.3" y="214.9">SHOPBOLTS:</text>
<text x="221" y="214.9">SHEAR: 57.3 KIPS</text>
<text x="131.3" y="221.4">8-</text>
<text x="138.9" y="221.4">Diax2 F1852N</text>
<text x="272.2" y="241.1">REVISIONS</text>
</g>
<g font-size="5.1">
<text x="388.9" y="251.3">25012</text>
<text x="386.9" y="258.1">02B1019</text>
</g>
<text font-size="4.9" x="391.9" y="85.7">Totalweight : 4123</text>
<g font-size="4.7">
<text x="115.6" y="63.6">(-</text>
<text x="122.8" y="63.6">)</text>
<text x="159.4" y="62.2">7/</text>
<text x="162.1" y="63.9">16</text>
<text x="176.2" y="62.2">7/</text>
<text x="178.8" y="63.9">16</text>
<text x="209.5" y="63.6">(-</text>
<text x="215.3" y="63.6">)</text>
<text x="201.6" y="70.2" transform="rotate(-90 201.6 70.2)">2</text>
<text x="121.4" y="73.8">3/</text>
<text x="124" y="75.5">8</text>
<text x="200" y="72.8" transform="rotate(-90 200 72.8)">1/</text>
<text x="211.7" y="83.9">7/</text>
<text x="118" y="86.2">1/</text>
<text x="120.6" y="87.9">2</text>
<text x="134.1" y="86.2">7/</text>
<text x="136.7" y="87.9">8</text>
<text x="214.3" y="85.6">16</text>
<text x="212.6" y="94.6">1/</text>
<text x="118.7" y="97.1">3/</text>
<text x="121.3" y="98.8">4</text>
<text x="215.2" y="96.3">4</text>
<text x="114.3" y="113.8" transform="rotate(-90 114.3 113.8)">1/</text>
<text x="116" y="111.1" transform="rotate(-90 116 111.1)">2</text>
<text x="215.8" y="111.2" transform="rotate(-90 215.8 111.2)">1/</text>
<text x="217.4" y="108.6" transform="rotate(-90 217.4 108.6)">2</text>
<text x="99.1" y="119.9" transform="rotate(-90 99.1 119.9)">4</text>
<text x="233.1" y="119.9" transform="rotate(-90 233.1 119.9)">4</text>
<text x="97.4" y="122.5" transform="rotate(-90 97.4 122.5)">3/</text>
<text x="231.5" y="122.5" transform="rotate(-90 231.5 122.5)">3/</text>
<text x="74.9" y="138.5">9/</text>
<text x="77.5" y="140.2">16</text>
<text x="78.1" y="145">1/</text>
<text x="80.7" y="146.7">2</text>
<text x="76.1" y="153.5">13/</text>
<text x="80.5" y="155.2">16</text>
<text x="239.1" y="152.4">9/</text>
<text x="241.7" y="154.1">16</text>
<text x="239.1" y="158.9">1/</text>
<text x="241.7" y="160.6">2</text>
<text x="239.3" y="166.6">13/</text>
<text x="243.6" y="168.2">16</text>
<text x="163.2" y="186.3">7/</text>
<text x="165.9" y="187.9">8</text>
<text x="169.4" y="186.3">1/</text>
<text x="172.1" y="187.9">4</text>
<text x="161.2" y="193.9">1/</text>
<text x="163.8" y="195.6">2</text>
<text x="167.4" y="193.9">7/</text>
<text x="170" y="195.6">16</text>
<text x="161.2" y="201.5">1/</text>
<text x="163.8" y="203.2">8</text>
<text x="167.4" y="201.5">13/</text>
<text x="171.7" y="203.2">16</text>
<text x="134.6" y="220.2">3/</text>
<text x="137.2" y="221.8">4</text>
</g>
<g font-size="4.4">
<text x="14.8" y="247.3">SHOP NOTES:</text>
<text x="14.8" y="257.8">2.ALL RUNNING DIMENSIONSARE MEASURED FROM LEFT END OF BEAM INDICATED THUS</text>
<text x="14.8" y="252.5">1.ALL PLATESANDANGLESATTACHED SHALL BE CENTERED TO MAIN MEMBER U.N.O.</text>
<text x="14.8" y="263">3.</text>
<text x="22.2" y="263">INDICATES FRAMING SIDE OF BEAM. PAINT STRIPE SHEAR TABAS REQUIRED.</text>
</g>
<text font-size="4.2" x="346" y="209.1">ENTERPRISES, LLC</text>
<g font-size="4">
<text x="117.7" y="62.6">5/</text>
<text x="119.9" y="64">16</text>
<text x="211.6" y="62.6">1/</text>
<text x="213.8" y="64">4</text>
</g>
<g font-size="3.7">
<text x="273.2" y="25.6">ASSEMBLY</text>
<text x="286.2" y="25.6">TOTAL</text>
<text x="295.1" y="25.6">SUB-PIECE</text>
<text x="310.4" y="25.6">UNIT</text>
<text x="330.5" y="25.6">MATERIAL</text>
<text x="357.1" y="25.6">LENGTH</text>
<text x="378.3" y="25.6">REMARKS</text>
<text x="398.4" y="25.6">UNIT</text>
<text x="410.2" y="25.6">TOTAL</text>
<text x="272.1" y="35.5">02B1019</text>
<text x="275.6" y="30.4">MARK</text>
<text x="287.4" y="30.4">QTY</text>
<text x="290.9" y="35.5">5</text>
<text x="298" y="30.4">MARK</text>
<text x="311" y="30.4">QTY</text>
<text x="319.3" y="35.5">BEAM</text>
<text x="328.7" y="30.4">DESCRIPTION</text>
<text x="353" y="30.4">FT</text>
<text x="360.3" y="30.4">IN</text>
<text x="370.1" y="35.5">UNP</text>
<text x="397.8" y="30.4">WEIGHT</text>
<text x="402" y="35.5">825</text>
<text x="409.6" y="30.4">WEIGHT</text>
<text x="411.4" y="35.5">4123</text>
<text x="290.9" y="40.2">5</text>
<text x="294.5" y="40.2">02B1019</text>
<text x="315.8" y="40.2">1</text>
<text x="319.3" y="40.2">W16x31</text>
<text x="354.9" y="40.2">25</text>
<text x="358.9" y="40.2">3</text>
<text x="370.1" y="40.2">A992</text>
<text x="402" y="40.2">784</text>
<text x="411.4" y="40.2">3919</text>
<text x="289.8" y="45">10</text>
<text x="294.5" y="45">a869</text>
<text x="315.8" y="45">2</text>
<text x="319.3" y="45">L4x4x</text>
<text x="356" y="45">1</text>
<text x="358.9" y="45">1</text>
<text x="370.1" y="45">A36</text>
<text x="404.3" y="45">9</text>
<text x="413.8" y="45">89</text>
<text x="289.8" y="49.7">10</text>
<text x="294.5" y="49.7">a870</text>
<text x="315.8" y="49.7">2</text>
<text x="319.3" y="49.7">L4x4x</text>
<text x="356" y="49.7">1</text>
<text x="358.9" y="49.7">1</text>
<text x="370.1" y="49.7">A36</text>
<text x="404.3" y="49.7">9</text>
<text x="413.8" y="49.7">89</text>
<text x="289.8" y="54.5">40</text>
<text x="315.8" y="54.5">8</text>
<text x="322.2" y="54.5">DiaF1852N</text>
<text x="356" y="54.5">0</text>
<text x="358.9" y="54.5">2</text>
<text x="404.3" y="54.5">1</text>
<text x="413.8" y="54.5">26</text>
<text x="319.3" y="64">FIELDBOLTS</text>
<text x="289.8" y="68.8">30</text>
<text x="322.2" y="68.8">DiaF1852N</text>
<text x="356" y="68.8">0</text>
<text x="358.9" y="68.8">2</text>
<text x="289.8" y="73.6">10</text>
<text x="322.2" y="73.6">DiaF1852N</text>
<text x="356" y="73.6">0</text>
<text x="358.9" y="73.6">2</text>
<text x="289.8" y="78.3">40</text>
<text x="322.2" y="78.3">DiaF1852N</text>
<text x="356" y="78.3">0</text>
<text x="358.9" y="78.3">1</text>
<text x="325.3" y="163.4">FOR SHOP USE :</text>
<text x="383.7" y="163.4">QUALITY CONTROL</text>
<text x="391.4" y="167.8">CHECK</text>
</g>
<g font-size="3.1">
<text x="360" y="39.4">7/</text>
<text x="361.4" y="40.5">16</text>
<text x="324.6" y="44.1">5/</text>
<text x="326" y="45.3">16</text>
<text x="319.3" y="53.7">3/</text>
<text x="324.6" y="48.9">5/</text>
<text x="326" y="50">16</text>
<text x="320.7" y="54.8">4</text>
<text x="319.3" y="68">3/</text>
<text x="320.7" y="69.1">4</text>
<text x="360" y="68">1/</text>
<text x="361.4" y="69.1">4</text>
<text x="319.3" y="72.7">3/</text>
<text x="319.3" y="77.5">3/</text>
<text x="320.7" y="73.8">4</text>
<text x="360" y="77.5">3/</text>
<text x="320.7" y="78.6">4</text>
<text x="361.4" y="78.6">4</text>
<text x="336.2" y="167.4">INITIAL</text>
<text x="350" y="167.1">HOURS</text>
<text x="364.6" y="167.2">DATE</text>
<text x="325.2" y="171.3">CUT</text>
<text x="399.8" y="172.8">DIMENSIONAL</text>
<text x="325.1" y="175.8">VISUAL</text>
<text x="399.8" y="177.9">VISUAL</text>
<text x="325.5" y="180">DATE</text>
<text x="325.7" y="184.4">DATE</text>
<text x="399.8" y="183.1">DATE</text>
<text x="346" y="215">MISCELLANEOUS METALS FABRICATORAND ERECTORS</text>
<text x="346" y="218.6">623 BAUMGARDNER ROAD, LANCASTER, PA17603</text>
<text x="346" y="225.8">WWW.STEELFABENTERPRISES.COM</text>
<text x="346" y="222.2">TEL. (717)464-0330</text>
<text x="378.3" y="222.2">FAX (717)464-9464</text>
<text x="324.7" y="230.5">PROJECT OWNER : CK CAPITAL, LLC</text>
<text x="208.8" y="238.8">ALL RE-ENTRANT CUT</text>
<text x="324.7" y="235.1">PROJECT DESCRIPTION : CLEVELAND BROTHERS-MILESBURG</text>
<text x="324.9" y="239.5">PROJECTADDRESS : 1025N. EAGLE VALLEY ROAD, HOWARD, PA16841</text>
<text x="208.8" y="242.5">TO BE</text>
<text x="218.4" y="242.5">&quot; RADIUSED (U.N.O)</text>
<text x="242.9" y="245.3">REV#</text>
<text x="252.7" y="245.3">DWN BY</text>
<text x="278.1" y="245.3">DESCRIPTION</text>
<text x="313.5" y="245.3">DATE</text>
<text x="324.9" y="244.2">CONTRACTOR : KINSLEY CONSTRUCTION, INC.</text>
<text x="208.5" y="247">WELDS : E70XX</text>
<text x="208.7" y="251.7">HOLES :</text>
<text x="224.2" y="251.8">&quot; DIA(U.N.O)</text>
<text x="242.9" y="249.9">A</text>
<text x="252.7" y="249.9">GSV</text>
<text x="264.9" y="249.9">ISSUED FORAPPROVAL</text>
<text x="309" y="249.9">Jun 11</text>
<text x="315.5" y="249.9">2025</text>
<text x="325.1" y="250">DRAWN BY : BAS</text>
<text x="358.2" y="250.5">DATE : 05-26-2025</text>
<text x="379.3" y="248.9">PROJ.</text>
<text x="407.2" y="250.5">REV #</text>
<text x="208.7" y="256.3">MAT'L :</text>
<text x="219.3" y="256.4">A36 (U.N.O)</text>
<text x="325" y="257.6">CHECKED BY : GSV</text>
<text x="358.3" y="257.7">DATE : 05-27-2025</text>
<text x="379.3" y="252.5">NO. :</text>
<text x="379.5" y="255.9">DWG</text>
<text x="410.5" y="255.5">A</text>
<text x="208.6" y="260.7">CLEAN : SSPC-SP3</text>
<text x="324.9" y="262.9">DWG DESCRIPTION :</text>
<text x="350.4" y="263">BEAM DETAIL</text>
<text x="379.5" y="259.5">NO. :</text>
<text x="208.9" y="265">PAINT : NO PAINT</text>
</g>
<g font-size="2.7">
<text x="336.1" y="189">THE INFORMATION NOTED HEREON THIS DRAWING IS THE</text>
<text x="336.1" y="195.4">NOTED BE USED WITHOUT WRITTEN CONSENT.</text>
<text x="336.1" y="192.2">PROPERTY OF STEEL FAB ENTERPRISES, INC.AND SHALL</text>
</g>
<g font-size="2.6">
<text x="215.9" y="241.8">1/</text>
<text x="217.4" y="242.7">2</text>
<text x="219.3" y="251.1">13/</text>
<text x="222" y="252.1">16</text>
</g>
<g font-size="2.5">
<text x="11.7" y="237.1" transform="rotate(-90 11.7 237.1)">18:24:00</text>
<text x="11.8" y="243.8" transform="rotate(-90 11.8 243.8)">2025</text>
<text x="11.8" y="250.1" transform="rotate(-90 11.8 250.1)">Jun 17</text>
<text x="11.9" y="265.8" transform="rotate(-90 11.9 265.8)">PRINTED ON</text>
</g>
</svg>
